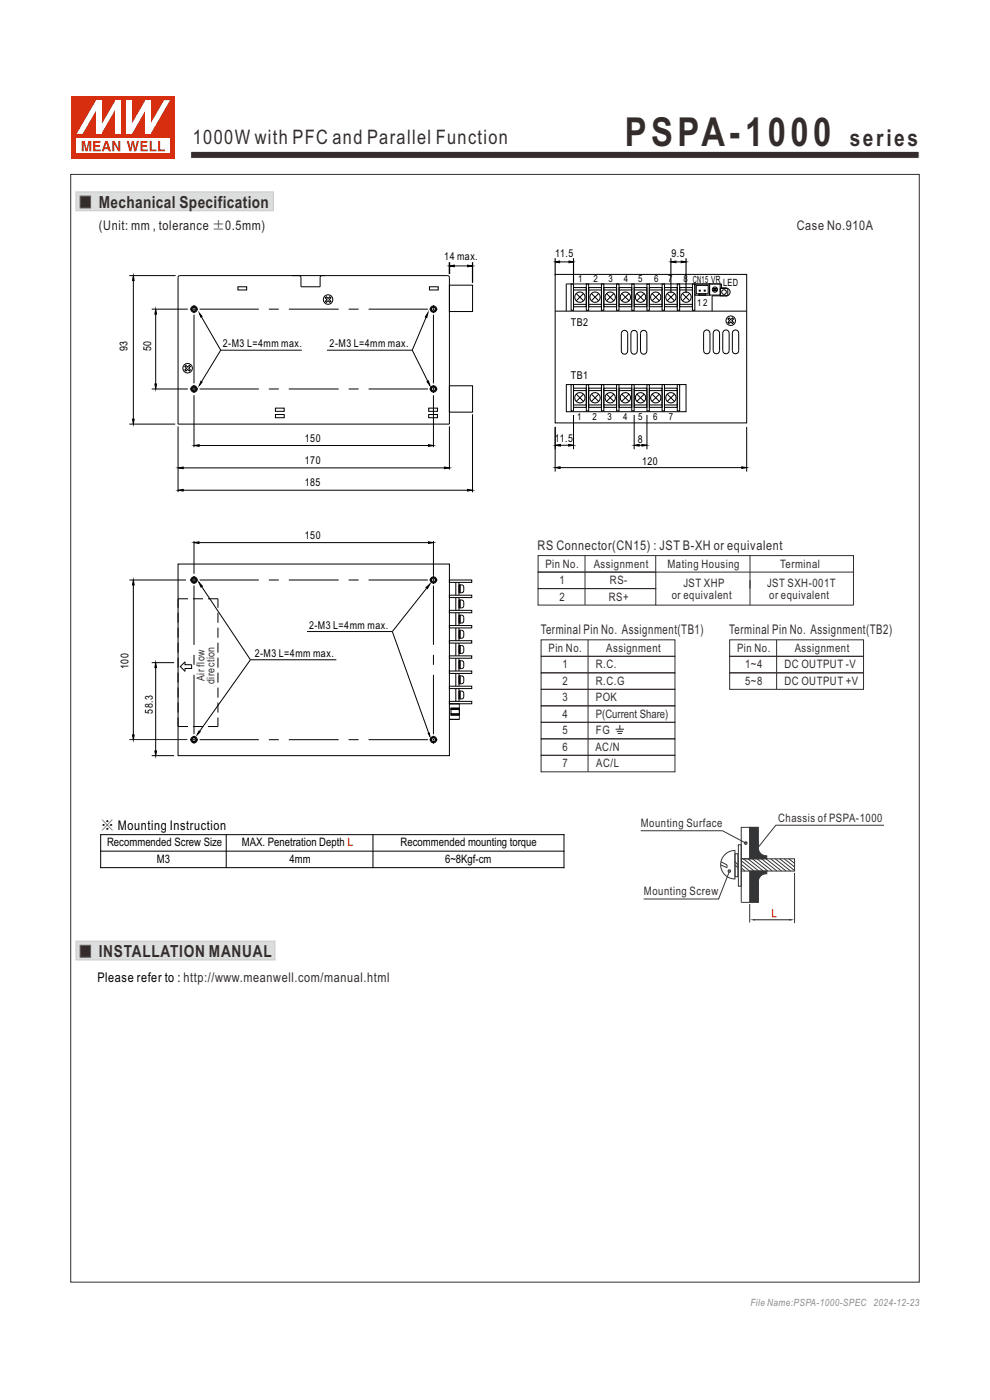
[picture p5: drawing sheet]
<svg xmlns="http://www.w3.org/2000/svg" width="210mm" height="297mm" viewBox="0 0 210 297" stroke-linecap="round" stroke-linejoin="round" font-family="sans-serif">
<path d="M16.1 40.7h41.9v4h-41.9z" fill-rule="evenodd" fill="#dcdddd" stroke="#c9caca" stroke-width=".21"/>
<path d="M17 41.6h2.2v2.5h-2.2z" fill-rule="evenodd" fill="#332c2b" stroke="#5f5d5d" stroke-width=".21"/>
<path d="M40.4 32.1h154.6v1.5h-154.6z" fill-rule="evenodd" fill="#332c2b" stroke="#fefefe" stroke-width=".21"/>
<g fill="none" stroke="#332c2b" stroke-width=".21">
<path d="M114.1 117.9h66.9v3.5h-66.9zM124.1 117.8v10.5M139.1 117.8v3.5M159.1 117.8v10.6M114.1 121.4h25v3.5h-25zM114.1 124.9h25v3.5h-25zM114.8 135.7h28.4v3.5h-28.4zM114.8 139.2h28.4v3.5h-28.4zM124.7 135.7v28M154.8 135.7h28.4v3.5h-28.4zM154.8 139.2h28.4v3.5h-28.4zM164.7 135.7v10.5"/>
<path d="M181 121.3v7.1h-41.9M114.8 142.7h28.4v3.5h-28.4zM114.8 146.2h28.4v3.5h-28.4zM114.8 149.7h28.4v3.5h-28.4zM114.8 153.2h28.4v3.5h-28.4zM114.8 156.7h28.4v3.5h-28.4zM130.6 154.7h1.8M130.8 155.1h1.4M131 155.6h.9M131.5 153.8v.9M154.8 142.7h28.4v3.5h-28.4zM114.8 160.2h28.4v3.5h-28.4z"/>
</g>
<path d="M16.1 199.7h42.2v4h-42.2z" fill-rule="evenodd" fill="#dcdddd" stroke="#c9caca" stroke-width=".21"/>
<path d="M17 200.5h2.2v2.6h-2.2z" fill-rule="evenodd" fill="#332c2b" stroke="#5f5d5d" stroke-width=".21"/>
<g fill="none" stroke="#000" stroke-width=".21">
<path d="M27.4 58.5h9.9M28.3 58.5l.2 1h-.4zM28.3 59v30.3M38.1 58.5l57.1 .1 .1 31.4h-57.6M38.1 58.5l-.3 .3v31.2M63.5 58.5l.3 .3v2h4.1v-2l.3-.3M95.3 56.4l1.1-.2v.4zM95.3 55.6v2.5M96 56.4h3.9M99.2 56.2l1 .2-1 .2zM100.2 55.6v4.4M117.8 58.2h.1"/>
<path d="M117.8 55.6h3.4M117.8 58.2h40.6v31.5h-40.6zM117.8 54.8v3.6M117.8 55.6l.9-.2v.3zM120.7 55.4l.9 .2-.9 .1zM121.3 55.6h.1M121.7 54.8v5.2M142.3 54.8v7.4M142.3 55.6l1.1-.2v.3zM142.8 55.6h2.1M144.5 55.4l1 .2-1 .1zM145.5 54.8v7.4"/>
<path d="M32.2 65.6h7.6M33 66.1v16.1M33 65.6l.2 1h-.3zM39.2 77.8l.2-.3 .4 .4 .4-.4 .2 .3-.4 .3 .4 .4-.2 .2-.4-.3-.4 .3-.2-.2 .4-.4zM40.3 65.6h.5M41 65.6h.3M41.2 64.7v.5M41.2 65.4v.4M41.2 65.9v.5M41.2 66.8v14.5M41.5 65.6h.5M42.3 66.4l.6 .7-.3 .2z"/>
<path d="M42.3 65.6h12.6M42.6 66.9l4.2 7.4M46.8 74.3l-4.1 6.8M46.8 74.3h17.2M50.5 60.8h1.8v.7h-1.8zM57 65.6h2.1M61.3 65.6h10.5M69.2 63l.4 .3 .4-.3 .2 .2-.4 .3 .4 .4-.2 .2-.4-.3-.4 .3-.2-.2 .4-.4-.4-.3zM69.4 74.3h18M74 65.6h2.1M78.2 65.6h12.6M87.4 74.3l3.4 6.8"/>
<path d="M90.5 67.1l-3.1 7.2M90.8 66.4l-.3 1-.3-.2zM91.1 60.8h1.9v.7h-1.9zM91.1 65.6h.5M91.8 65.6h.3M91.9 64.7v.5M91.9 65.4v.4M91.9 65.9v.5M91.9 66.8v14.5M92.3 65.6h.5M95.3 60.5h4.9v5.6h-4.9zM117.8 66h40.6"/>
<path d="M121.1 60.2h.6v5.6h-.6zM121.7 61h2.7v4.1h-2.7zM121.7 64.6h2.7M121.7 61.5h2.7M122.2 62.3l1.6 1.5M123.8 62.3l-1.6 1.5M124.4 60.2h.5v5.6h-.5zM124.9 61h2.7v4.1h-2.7zM124.9 64.6h2.7M124.9 61.5h2.7M125.4 62.3l1.6 1.5M127 62.3l-1.6 1.5"/>
<path d="M127.6 60.2h.5v5.6h-.5zM128.1 61h2.7v4.1h-2.7zM128.1 64.6h2.7M128.1 61.5h2.7M128.7 62.3l1.5 1.5M130.2 62.3l-1.5 1.5M130.8 60.2h.5v5.6h-.5zM131.3 61h2.7v4.1h-2.7zM131.3 64.6h2.7M131.3 61.5h2.7M131.9 62.3l1.5 1.5M131.9 70.4a.68 .68 0 0 1 .7-.3 .68 .68 0 0 1 .5 .6v3.8a.68 .68 0 0 1-.6 .7 .68 .68 0 0 1-.7-.7z"/>
<path d="M133.4 62.3l-1.5 1.5M133.9 70.4a.68 .68 0 0 1 .8-.3 .68 .68 0 0 1 .5 .6v3.8a.68 .68 0 0 1-.7 .7 .68 .68 0 0 1-.7-.7zM134 60.2h.5v5.6h-.5zM134.5 61h2.7v4.1h-2.7zM134.5 64.6h2.7M134.5 61.5h2.7M135.1 62.3l1.6 1.5M136.2 70.2a.68 .68 0 0 1 1 .5v3.8a.68 .68 0 0 1-.7 .7 .68 .68 0 0 1-.6-.7v-3.8zM136.7 62.3l-1.6 1.5M137.2 60.2h.5v5.6h-.5zM137.7 61h2.7v4.1h-2.7zM137.7 64.6h2.7"/>
<path d="M137.7 61.5h2.7M138.3 62.3l1.6 1.5M139.9 62.3l-1.6 1.5M140.4 60.2h.6v5.6h-.6zM141 61h2.7v4.1h-2.7zM141 64.6h2.7M141 61.5h2.7M141.5 62.3l1.6 1.5M142.3 63h.1M143.1 62.3l-1.6 1.5M143.7 60.2h.5v5.6h-.5zM144.2 61h2.7v4.1h-2.7z"/>
<path d="M144.2 64.6h2.7M144.2 61.5h2.7M144.7 62.3l1.6 1.5M145.5 63h.1M146.3 62.3l-1.6 1.5M146.9 60.2h.5v5.6h-.5zM147.4 60.3h3.1v2.3h-3.1zM147.7 60.5h2.5v1.8h-2.5zM148.2 62.3h1.5v.3h-1.5zM149.3 70.3a.68 .68 0 0 1 .8-.3 .68 .68 0 0 1 .5 .7v3.7a.68 .68 0 0 1-.7 .7 .68 .68 0 0 1-.6-.7zM150.5 60.2h2.3v2.4h-2.3zM151 62.8h3.2"/>
<path d="M151.1 62.8v3.2M151.5 61.1l.2 .2 .1-.2 .2 .1-.2 .2 .2 .2-.2 .2-.1-.2-.2 .2-.2-.2 .2-.2-.2-.2zM151.6 70.1a.68 .68 0 0 1 1 .6v3.7a.68 .68 0 0 1-.6 .7 .68 .68 0 0 1-.7-.7v-3.7zM153 61.1h1.1M153 61.2v-1h-32.9v5.8M153.7 70.1a.68 .68 0 0 1 1 .6v3.7a.68 .68 0 0 1-.7 .7 .68 .68 0 0 1-.7-.7v-3.7zM154.1 61.1a.82 .82 0 0 1 .8 .9 .82 .82 0 0 1-.8 .8M154.3 61.2h-1.5v1.6h1.5M154.4 61.2v1.5M154.6 67.4l.4 .4 .4-.4 .2 .3-.4 .3 .4 .4-.2 .2-.4-.3-.4 .3-.2-.2 .4-.4-.4-.3zM155.7 70.1a.68 .68 0 0 1 1 .6v3.7a.68 .68 0 0 1-.7 .7 .68 .68 0 0 1-.7-.7v-3.7zM27.4 90h9.8"/>
<path d="M28.1 88.9h.4l-.2 1.1zM28.3 90h.1M32.2 82.5h7.7M32.9 81.5h.3l-.2 1zM37.8 90.5v13.9M37.8 99.3h.1M37.8 99.3l1.1-.2v.3zM38.4 99.3h56.3M40.3 82.5h1.7M41.2 81.7v1.7M41.2 83.8v11.1M41.2 94.5h.1"/>
<path d="M41.2 94.5l1-.2v.4zM41.4 94.5h49.7M42.3 82.5h12.6M42.6 80.9l.3 .1-.6 .7zM57 82.5h2.1M58.4 86.6h1.9v.7h-1.9zM58.4 87.9h1.9v.7h-1.9zM61.3 82.5h10.5M74 82.5h2.1M78.2 82.5h12.6M90.6 80.9l.3-.1 .3 1zM90.9 94.3l1 .2-1 .2z"/>
<path d="M90.9 87.9h1.9v.7h-1.9zM90.9 86.6h1.9v.7h-1.9zM91.1 82.5h.5M91.8 82.5h.3M91.9 81.7v.5M91.9 82.3v.4M91.9 82.9v.5M91.9 83.8v11.1M92.3 82.5h.5M94.3 99.1l1 .2-1 .1zM95.3 90.5v9.1M95.3 81.8h4.9v5.6h-4.9z"/>
<path d="M100.2 87.9v16.5M117.8 89.7h.1M117.8 90.6v9.4M117.8 99.2l1-.2v.4zM117.8 94.5l1.1-.2v.3zM118 94.5h3.4M118.4 99.2h39.2M120.1 81.6h25.4v5.7h-25.4zM120.6 94.3l1.1 .2-1.1 .1zM121.1 81.6h.6v5.6h-.6zM121.6 87.2h.1M121.7 82.3h2.7v4.1h-2.7z"/>
<path d="M121.7 85.9h2.7M121.7 82.9h2.7M121.7 88v7.3M122.2 83.6l1.6 1.6M123.8 83.6l-1.6 1.6M124.4 81.6h.5v5.6h-.5zM124.9 82.3h2.7v4.1h-2.7zM124.9 85.9h2.7M124.9 82.9h2.7M125.4 83.6l1.6 1.6M127 83.6l-1.6 1.6M127.6 81.6h.5v5.6h-.5z"/>
<path d="M128.1 82.3h2.7v4.1h-2.7zM128.1 85.9h2.7M128.1 82.9h2.7M128.7 83.6l1.5 1.6M130.2 83.6l-1.5 1.6M130.8 81.6h.5v5.6h-.5zM131.3 82.3h2.7v4.1h-2.7zM131.3 85.9h2.7M131.3 82.9h2.7M131.9 83.6l1.5 1.6M133.4 83.6l-1.5 1.6M134 81.6h.5v5.6h-.5z"/>
<path d="M134.5 87.2h.1M134.5 82.3h2.7v4.1h-2.7zM134.5 85.9h2.7M134.5 82.9h2.7M134.5 88v7.3M134.5 94.5h.1M134.5 94.5l1.1-.2v.3zM135.1 83.6l1.6 1.6M135.1 94.5h2.1M136.2 94.3l1 .2-1 .1zM136.7 83.6l-1.6 1.6M137.2 87.2h.1"/>
<path d="M137.2 81.6h.5v5.6h-.5zM137.2 88v7.3M137.7 82.3h2.7v4.1h-2.7zM137.7 85.9h2.7M137.7 82.9h2.7M138.3 83.6l1.6 1.6M139.9 83.6l-1.6 1.6M140.4 81.6h.6v5.6h-.6zM141 82.3h2.7v4.1h-2.7zM141 85.9h2.7M141 82.9h2.7M141.5 83.6l1.6 1.6"/>
<path d="M143.1 83.6l-1.6 1.6M143.7 81.6h.5v5.6h-.5zM157.3 99l1.1 .2-1.1 .2zM158.4 99.2h.1M158.4 89.7h.1M158.4 90.6v9.4M37.8 119.7h57.5v40.6h-57.5zM37.8 104h.1M37.8 104l1.1-.2v.4zM38.4 104h61M41.2 114.8v6.9M41.2 115.1l1-.2v.4z"/>
<path d="M41.8 115.1h49.3M90.9 114.9l1 .2-1 .2zM91.9 115.1h.1M91.9 114.8v7.3M99.2 103.8l1 .2-1 .2zM27.4 123h12.1M28.3 123.1l.2 1h-.4zM28.3 123.7v32.6M37.8 130v2.1M37.8 133.2v2.1M37.8 136.3v2.2M37.8 139.5v2.1"/>
<path d="M39.9 127h-2.1v1.9M40.3 123h1.7M40.9 127h2.2M41.2 122.2v1.7M41.2 124.2v12.6M41.2 138.9v2.1M42.2 123.5l.7 .8-.3 .2zM42.3 123h12.6M42.6 124.2l10.5 15.8M44.1 127h2.1v1.9M46.2 130v2.1M46.2 133.2v2.1"/>
<path d="M46.2 136.3v2.2M46.2 139.5v2.1M53.1 140l-10.8 15.2M53.1 140h18.3M57 123h2.1M61.3 123h10.5M65.1 134h18.1l7.8 21.8M74 123h2.1M78.2 123h12.6M90.4 124.6l.8-.7-.5 1zM90.6 124.6l-7.4 9.4M91.1 123h.5"/>
<path d="M91.8 123h.3M91.9 122.2h.1M91.9 122.2v.5M91.9 122.9v.3M91.9 123.4v.5M91.9 124.2v12.6M91.9 138.9v2.1M92.3 123h.5M95.3 139.1h4.8v.5h-4.8zM95.3 135.9h4.8v.5h-4.8zM95.3 132.7h4.8v.5h-4.8zM95.3 129.5h4.8v.5h-4.8z"/>
<path d="M95.3 126.3h4.8v.5h-4.8zM95.3 123h4.8v.6h-4.8zM96.7 123.6v2.7M96.7 126.8v2.7M96.7 130v2.7M96.7 133.2v2.7M96.7 136.4v2.7M96.7 139.6v2.8M97.4 124.1h.7l.3 .4-.1 1-.4 .3h-.5M97.4 127.3h.7l.3 .5-.1 .9-.4 .3h-.5M97.4 130.5l.7 .1 .3 .4-.1 1-.4 .2h-.5M97.4 133.7l.7 .1 .3 .4-.1 1-.4 .2h-.5"/>
<path d="M97.4 136.9l.7 .1 .3 .4-.1 1-.4 .2h-.5M97.4 123.6v2.7M97.4 126.8v2.7M97.4 130v2.7M97.4 133.2v2.7M97.4 136.4v2.7M97.4 139.6v2.8M97.5 124.1v1.7M97.5 127.3v1.7M97.5 130.5v1.7M97.5 133.7v1.7M97.5 136.9v1.7"/>
<path d="M97.6 124.1v1.7M97.6 127.3v1.7M97.6 130.5v1.7M97.6 133.7v1.7M97.6 136.9v1.7M27.4 156.9h12.3M28.1 155.9h.4l-.2 1zM32.2 140.6h4.7M32.8 159.3h.4l-.2 1.1zM33 140.6l.2 1h-.4zM33 141.1v18.5M37.8 142.7v2.1"/>
<path d="M37.8 145.9v2.1M37.8 149v2.2M37.8 152.2v1.9h2.1M39.2 140.4v.6h1.5v.8h-1.5v.6l-1-1zM40.3 156.9h.5M40.9 154.1h2.2M41 156.9h.3M41.2 143.2v12.5M41.2 156.1v.5M41.2 156.8v.3M41.2 157.3v.5M41.5 156.9h.5"/>
<path d="M42.2 155.1l.3 .1-.7 .7zM42.3 156.9h12.6M46.2 142.7v2.1M46.2 145.9v2.1M46.2 149v2.2M46.2 152.2v1.9h-2.1M57 156.9h2.1M61.3 156.9h10.5M74 156.9h2.1M78.2 156.9h12.6M90.8 155.6l.3-.1 .1 .7zM91.1 156.9h.5"/>
<path d="M91.8 156.9h.3M91.9 143.2v12.5M91.9 156.1v.5M91.9 156.8v.3M91.9 157.3v.5M92.3 156.9h.5M95.3 149.3h2.1v3.3h-2.1M95.3 148.8h4.8v.5h-4.8zM95.3 145.6h4.8v.5h-4.8zM95.3 142.4h4.8v.5h-4.8zM95.7 150.2h1.7v1.5h-1.7zM96.7 142.9v2.7"/>
<path d="M96.7 146.1v2.7M97.4 140.1l.7 .1 .3 .4-.1 1-.4 .2h-.5M97.4 143.4h.7l.3 .4-.1 1-.4 .3h-.5M97.4 146.6l.7 .1 .3 .4-.1 .9-.4 .3h-.5M97.4 142.9v2.7M97.4 146.1v2.7M97.4 151.4h-1.7v.2h1.7M97.4 150.3h-1.7v.2h1.7M97.5 140.1v1.7M97.5 143.4v1.7M97.5 146.6v1.7M97.6 140.1v1.7"/>
<path d="M97.6 143.4v1.7M97.6 146.6v1.7M21.4 177.1h98.2v7h-98.2zM32.2 160.3h4.7M37.8 160.3h.1M48 177.1v7M79.1 177.1v7M21.4 180.6h98.2"/>
<circle cx="39.8" cy="78.1" r="1.02"/>
<circle cx="41.2" cy="65.6" r=".42"/>
<circle cx="41.2" cy="65.6" r=".51"/>
<circle cx="41.2" cy="65.6" r=".68"/>
<circle cx="69.6" cy="63.5" r="1.02"/>
<circle cx="91.9" cy="65.6" r=".42"/>
<circle cx="91.9" cy="65.6" r=".51"/>
<circle cx="91.9" cy="65.6" r=".68"/>
<circle cx="123" cy="63" r="1.1"/>
<circle cx="126.2" cy="63" r="1.1"/>
<circle cx="129.4" cy="63" r="1.1"/>
<circle cx="132.7" cy="63" r="1.1"/>
<circle cx="135.9" cy="63" r="1.1"/>
<circle cx="139.1" cy="63" r="1.1"/>
<circle cx="142.3" cy="63" r="1.1"/>
<circle cx="145.5" cy="63" r="1.1"/>
<circle cx="151.7" cy="61.4" r=".56"/>
<circle cx="153.6" cy="62" r=".5"/>
<circle cx="155" cy="68" r="1.02"/>
<circle cx="41.2" cy="82.5" r=".42"/>
<circle cx="41.2" cy="82.5" r=".51"/>
<circle cx="41.2" cy="82.5" r=".68"/>
<circle cx="91.9" cy="82.5" r=".42"/>
<circle cx="91.9" cy="82.5" r=".51"/>
<circle cx="91.9" cy="82.5" r=".68"/>
<circle cx="123" cy="84.4" r="1.1"/>
<circle cx="126.2" cy="84.4" r="1.1"/>
<circle cx="129.4" cy="84.4" r="1.1"/>
<circle cx="132.7" cy="84.4" r="1.1"/>
<circle cx="135.9" cy="84.4" r="1.1"/>
<circle cx="139.1" cy="84.4" r="1.1"/>
<circle cx="142.3" cy="84.4" r="1.1"/>
<circle cx="41.2" cy="123" r=".42"/>
<circle cx="41.2" cy="123" r=".51"/>
<circle cx="41.2" cy="123" r=".68"/>
<circle cx="91.9" cy="123" r=".42"/>
<circle cx="91.9" cy="123" r=".51"/>
<circle cx="91.9" cy="123" r=".68"/>
<circle cx="41.2" cy="156.9" r=".42"/>
<circle cx="41.2" cy="156.9" r=".51"/>
<circle cx="41.2" cy="156.9" r=".68"/>
<circle cx="91.9" cy="156.9" r=".42"/>
<circle cx="91.9" cy="156.9" r=".51"/>
<circle cx="91.9" cy="156.9" r=".68"/>
</g>
<g fill="#000">
<path d="M28.3 58.5l.2 1h-.4zM95.3 56.4l1.1-.2v.4zM99.2 56.2l1 .2-1 .2zM117.8 55.6l.9-.2v.3zM120.7 55.4l.9 .2-.9 .1zM142.3 55.6l1.1-.2v.3zM144.5 55.4l1 .2-1 .1zM33 65.6l.2 1h-.3zM42.3 66.4l.6 .7-.3 .2zM90.8 66.4l-.3 1-.3-.2zM28.1 88.9h.4l-.2 1.1zM32.9 81.5h.3l-.2 1z"/>
<path d="M37.8 99.3l1.1-.2v.3zM41.2 94.5l1-.2v.4zM42.6 80.9l.3 .2-.6 .6zM90.6 80.9l.3-.1 .3 1zM90.9 94.3l1 .2-1 .2zM94.3 99.1l1 .2-1 .1zM117.8 99.2l1-.2v.4zM117.8 94.5l1.1-.2v.3zM120.6 94.3l1.1 .2-1.1 .1zM134.5 94.5l1.1-.2v.3zM136.2 94.3l1 .2-1 .1zM157.3 99l1.1 .2-1.1 .2z"/>
<path d="M37.8 104l1.1-.2v.4zM41.2 115.1l1-.2v.4zM90.9 114.9l1 .2-1 .2zM99.2 103.8l1 .2-1 .2zM28.3 123.1l.2 1h-.4zM42.2 123.5l.7 .8-.3 .2zM90.4 124.6l.8-.7-.5 1zM28.1 155.9h.4l-.2 1.1zM33 140.6l.2 1h-.4zM32.8 159.3h.4l-.2 1.1zM42.2 155.1l.3 .1-.7 .7zM90.8 155.6l.3-.1 .1 .7z"/>
</g>
<g fill="#000" stroke="#000" stroke-width=".21">
<path d="M148.3 61.6h.2v.2h-.2z" fill-rule="evenodd"/>
<path d="M149.4 61.6h.2v.2h-.2z" fill-rule="evenodd"/>
</g>
<path d="M157.2 175.5h1.8v6.7h-1.8zM159 175.5h1.7v1.1h-1.7zM160.7 176l.1 3.8M187.5 175.1h-22.9l-4.5 5.5M153 182.8l1.2 .7v.6l-1.3-.6M155.9 181.1h.6v4.9h-.6zM155.9 183.5l.6 .6M155.9 182.8l.6 .7M157.2 182.2h11.3v2.6h-11.3zM157.2 191.4h1.8M160.8 187.2l-.1 4.2" fill="none" stroke="#333436" stroke-width=".21"/>
<g fill="#333436">
<path d="M159 175.5h1.8v4.4a1.68 1.68 0 0 0 1.8 1.7v.6h-3.6z"/>
<path d="M159.6 178.9l.4 .4v-.2h-.5zM159.6 178.9l.2 .2zM159.6 178.9l.2-.1v.5h.2zM159.8 178.8l.2 .1-.3 .4h.1zM159.9 179.1l.1-.2zM159.6 179.1l.1 .2 .3-.4 .1 .2zM159.7 179l-.1 .2 .5-.1-.1 .3zM159.9 179.2l.1 .2zM159.7 179l.3 .4-.2 .1v-.5zM159.8 179v.5l-.2-.1 .4-.4zM159.5 179.1l.5 .1v-.2l-.4 .4z"/>
</g>
<path d="M159 175.5h1.8v4.4a1.68 1.68 0 0 0 1.8 1.7v.6h-3.6z" fill="none" stroke="#333436" stroke-width=".21"/>
<path d="M159 184.8h3.6v.6h-.4a1.59 1.59 0 0 0-1.3 1.3v4.7h-1.9z" fill="#333436"/>
<path d="M135.9 176.2h17.4l4.9 2.7M156.6 179.2h.6v8.8h-.6zM154.7 184.9l-2.3 5.8h-15.9M157.2 184.8v6.6M159 184.8h3.6v.6h-.4a1.59 1.59 0 0 0-1.3 1.3v4.7h-1.9z" fill="none" stroke="#333436" stroke-width=".21"/>
<g fill="#333436">
<path d="M154.4 184.5l.4 .4-.5-.1zM154.4 184.5l.3-.1v.5h.1zM154.7 184.4l.3 .1-.4 .4h.1zM154.6 184.8l.4-.3 .1 .2zM154.6 184.7l.5 .1-.1 .2zM154.6 184.7l.4 .3-.3 .2v-.5zM154.7 184.7v.5l-.3-.2 .4-.3zM154.6 184.9l.2-.2zM154.3 184.8h.5l-.4 .2zM157.9 178.6l.4 .3h-.5zM157.9 178.6l.3-.1v.5l.1-.1zM158.2 178.5l.3 .1-.3 .4zM158.1 178.9l.2-.1zM158.1 178.9l.4-.3 .1 .2zM158.1 178.8l.5 .1-.1 .2zM158.1 178.8l.3 .3-.2 .1zM158.2 178.7v.5l-.3-.1 .4-.3zM157.8 178.9h.5l-.4 .2z"/>
<path d="M160.1 180.2l.3 .3 .1-.1h-.5zM160.2 180.1l.2-.1v.5zM160.4 180l.3 .1-.3 .4zM160.3 180.4l.1 .1 .3-.4 .1 .3zM160.4 180.3l-.1 .1h.5l-.1 .3zM160.4 180.3l.3 .4h-.1l-.2 .1zM160.4 180.3v.5l-.1-.1h-.1zM160 180.4h.5l-.1-.1-.2 .4z"/>
</g>
<g fill="none" stroke="#333436" stroke-width=".21">
<path d="M153.8 181.3a3 3 0 0 1 2.1-.9v6.1a3 3 0 0 1-2.8-1.9 3 3 0 0 1 .7-3.3zM157.2 182.6l2.8 2.2M157.2 183.4l1.8 1.4M157.2 184.1l.9 .7M157.7 182.2l3.3 2.6M158.6 182.2l3.3 2.6M159.6 182.2l3.3 2.6M160.6 182.2l3.2 2.6M161.5 182.2l3.3 2.6M162.5 182.2l3.3 2.6M163.5 182.2l3.2 2.6M164.4 182.2l3.3 2.6"/>
<path d="M165.4 182.2l3.1 2.5M166.4 182.2l2.1 1.7M167.3 182.2l1.2 1"/>
</g>
<path d="M15.2 20.4h22v13.2h-22z" fill-rule="evenodd" fill="#d62e0f"/>
<path d="M16.3 29.4h19.8v3.1h-19.8z" fill-rule="evenodd" fill="#fefefe"/>
<g fill="#d62e0f">
<path d="M26.9 29.9h.4l.4 1.6 .3-1.6h.4l.3 1.6 .3-1.6h.5l-.6 2.2h-.4l-.3-1.7-.3 1.7h-.4z" fill-rule="evenodd"/>
<path d="M29.8 29.9h1.5v.4h-1.1v.5h1v.3h-1v.6h1.1v.4h-1.5z" fill-rule="evenodd"/>
<path d="M31.7 29.9h.5v1.8h1v.4h-1.5z" fill-rule="evenodd"/>
<path d="M33.5 29.9h.5v1.8h1v.4h-1.5z" fill-rule="evenodd"/>
<path d="M17.3 29.9h.7l.4 1.7 .3-1.7h.7v2.2h-.4v-1.8l-.4 1.8h-.5l-.4-1.8v1.8h-.4z" fill-rule="evenodd"/>
<path d="M19.8 29.9h1.5v.4h-1.1v.5h1v.3h-1v.6h1.2v.4h-1.6z" fill-rule="evenodd"/>
<path d="M22.6 30.4l.2 .9h-.5zM22.3 29.9l-.7 2.2h.4l.2-.4h.7l.2 .4h.5l-.8-2.2z" fill-rule="evenodd"/>
<path d="M23.8 29.9h.5l.8 1.5v-1.5h.4v2.2h-.4l-.9-1.6v1.6h-.4z" fill-rule="evenodd"/>
</g>
<g fill="#fff">
<path d="M24.5 21.3h1.1v7.1h-1.1z" fill-rule="evenodd"/>
<path d="M24.5 21.3h1.1l-4.1 7.1h-1.1z" fill-rule="evenodd"/>
<path d="M20.4 21.3h1.1v7.1h-1.1z" fill-rule="evenodd"/>
<path d="M20.4 21.3h1.1v.3l-4 6.8h-1.2z" fill-rule="evenodd"/>
<path d="M30.8 21.3h1.1v7.1h-1.1z" fill-rule="evenodd"/>
<path d="M34.8 21.3h1.3l-4.2 7.1h-1v-.3z" fill-rule="evenodd"/>
<path d="M26.9 21.3h1.1v7.1h-1.1z" fill-rule="evenodd"/>
<path d="M30.8 21.3h1.1v.2l-3.9 6.9h-1.1v-.3z" fill-rule="evenodd"/>
</g>
<g fill="#333436">
<path d="M167.5 194.9l1 .2-1 .2z"/>
<path d="M159.1 195.1l1-.2v.4z"/>
</g>
<path d="M163.7 192.9h.3v1.4h.7v.3h-1z" fill="#f08519"/>
<path d="M159 191.8v3.9M159.9 195.1h8M168.5 185.2v10.6" fill="none" stroke="#333436" stroke-width=".21"/>
<path d="M15 37h180v235h-180z" fill="none" stroke="#332c2b" stroke-width=".21"/>
<text font-size="8.5" fill="#332c2b" x="132.5" y="31">PSPA-1000</text>
<text font-size="4.9" fill="#332c2b" x="180.2" y="31">series</text>
<text font-size="4.2" fill="#332c2b" x="40.9" y="30.6">1000W with PFC and Parallel Function</text>
<g font-size="3.5" fill="#332c2b">
<text x="20.9" y="44.1">Mechanical Specification</text>
<text x="20.9" y="203">INSTALLATION MANUAL</text>
</g>
<text font-size="2.8" fill="#231f20" x="21" y="48.8">(Unit: mm , tolerance ±0.5mm)</text>
<g font-size="2.8" fill="#332c2b">
<text x="169" y="48.8">Case No.910A</text>
<text x="114" y="116.7">RS Connector(CN15) : JST B-XH or equivalent</text>
<text x="114.7" y="134.6">Terminal Pin No. Assignment(TB1)</text>
<text x="154.7" y="134.6">Terminal Pin No. Assignment(TB2)</text>
</g>
<g font-size="2.8">
<text x="21.4" y="176">※ Mounting Instruction</text>
<text x="20.6" y="208.4">Please refer to : http://www.meanwell.com/manual.html</text>
</g>
<g font-size="2.5" fill="#332c2b">
<text x="115.7" y="120.4">Pin No.</text>
<text x="118.7" y="123.9">1</text>
<text x="125.9" y="120.4">Assignment</text>
<text x="129.4" y="123.9">RS-</text>
<text x="141.6" y="120.4">Mating Housing</text>
<text x="145" y="124.6">JST XHP</text>
<text x="162.7" y="124.4">JST SXH-001T</text>
<text x="165.5" y="120.4">Terminal</text>
<text x="118.7" y="127.4">2</text>
<text x="129.1" y="127.4">RS+</text>
<text x="142.5" y="127.2">or equivalent</text>
<text x="163.2" y="127">or equivalent</text>
<text x="116.3" y="138.3">Pin No.</text>
<text x="119.3" y="141.8">1</text>
<text x="126.4" y="141.8">R.C.</text>
<text x="128.6" y="138.3">Assignment</text>
<text x="156.3" y="138.3">Pin No.</text>
<text x="158.1" y="141.8">1~4</text>
<text x="166.4" y="141.8">DC OUTPUT -V</text>
<text x="168.6" y="138.3">Assignment</text>
<text x="119.3" y="148.8">3</text>
<text x="119.3" y="145.3">2</text>
<text x="126.4" y="148.8">POK</text>
<text x="126.4" y="145.3">R.C.G</text>
<text x="158.1" y="145.3">5~8</text>
<text x="166.4" y="145.3">DC OUTPUT +V</text>
<text x="119.3" y="152.3">4</text>
<text x="119.3" y="155.8">5</text>
<text x="126.4" y="152.3">P(Current Share)</text>
<text x="126.4" y="155.8">FG</text>
<text x="119.3" y="159.3">6</text>
<text x="126.3" y="159.3">AC/N</text>
<text x="119.3" y="162.8">7</text>
<text x="126.5" y="162.8">AC/L</text>
<text x="135.9" y="175.5">Mounting Surface</text>
<text x="165.1" y="174.3">Chassis of PSPA-1000</text>
<text x="136.6" y="189.8">Mounting Screw</text>
</g>
<g font-size="2.5">
<text x="22.7" y="179.5">Recommended Screw Size</text>
<text x="51.3" y="179.5">MAX. Penetration Depth L</text>
<text x="85" y="179.5">Recommended mounting torque</text>
<text x="33.3" y="183.1">M3</text>
<text x="61.4" y="183.1">4mm</text>
<text x="94.4" y="183.1">6~8Kgf-cm</text>
</g>
<g font-size="2.3">
<text x="94.2" y="55.1">14 max.</text>
<text x="117.8" y="54.6">11.5</text>
<text x="142.4" y="54.6">9.5</text>
<text x="121.1" y="69.1">TB2</text>
<text x="27" y="74.5" transform="rotate(-90 27 74.5)">93</text>
<text x="32" y="74.5" transform="rotate(-90 32 74.5)">50</text>
<text x="47.3" y="73.5">2-M3 L=4mm max.</text>
<text x="69.9" y="73.5">2-M3 L=4mm max.</text>
<text x="121.1" y="80.4">TB1</text>
<text x="64.7" y="93.7">150</text>
<text x="117.7" y="93.7">11.5</text>
<text x="135.3" y="93.9">8</text>
<text x="64.7" y="98.5">170</text>
<text x="136.2" y="98.7">120</text>
<text x="64.7" y="103.2">185</text>
<text x="64.7" y="114.4">150</text>
<text x="65.6" y="133.4">2-M3 L=4mm max.</text>
<text x="27.3" y="142" transform="rotate(-90 27.3 142)">100</text>
<text x="54" y="139.4">2-M3 L=4mm max.</text>
<text x="32.4" y="151.5" transform="rotate(-90 32.4 151.5)">58.3</text>
</g>
<g font-size="2.3" fill="#332c2b">
<text x="43.4" y="144.5" transform="rotate(-90 43.4 144.5)">Air flow</text>
<text x="45.5" y="145.1" transform="rotate(-90 45.5 145.1)">direction</text>
</g>
<g font-size="2.1">
<text x="147" y="60">CN15 VR</text>
<text x="153.4" y="60.7">LED</text>
</g>
<text font-size="2.1" fill="#8b8b8c" x="159.2" y="277">File Name:PSPA-1000-SPEC 2024-12-23</text>
<g font-size="2">
<text x="122.7" y="59.9">1</text>
<text x="125.9" y="59.9">2</text>
<text x="129.1" y="59.9">3</text>
<text x="132.3" y="59.9">4</text>
<text x="135.4" y="59.9">5</text>
<text x="138.8" y="59.9">6</text>
<text x="141.8" y="59.9">7</text>
<text x="145" y="59.9">8</text>
<text x="147.9" y="64.9">1</text>
<text x="149.1" y="64.9">2</text>
<text x="122.5" y="89.2">1</text>
<text x="125.7" y="89.2">2</text>
<text x="128.9" y="89.2">3</text>
<text x="132.2" y="89.2">4</text>
<text x="135.3" y="89.2">5</text>
<text x="138.6" y="89.2">6</text>
<text x="141.9" y="89.2">7</text>
</g>
</svg>
